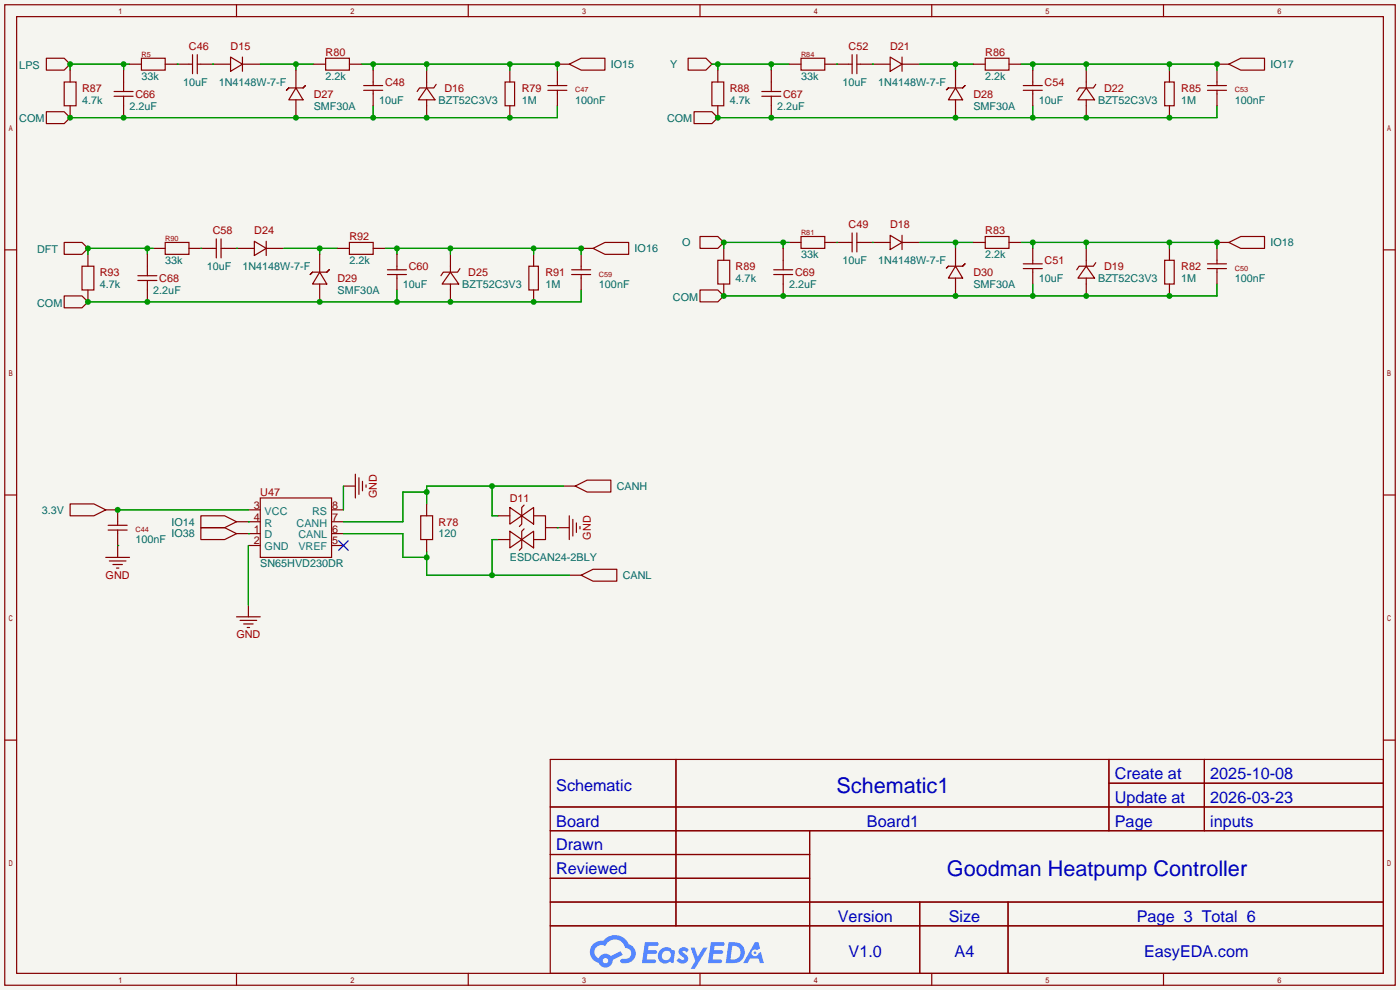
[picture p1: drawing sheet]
<svg xmlns="http://www.w3.org/2000/svg" width="299mm" height="212mm" viewBox="0 0 299 212" stroke-linecap="round" stroke-linejoin="round" font-family="sans-serif">
<path d="M0 0h299.2v211.6h-299.2z" fill="#f5f5f0"/>
<g fill="none" stroke="#850000" stroke-width=".25">
<path d="M1 1h297.2v209.6h-297.2zM3.6 3.6h292.1v204.4h-292.1zM50.5 1v2.6M100.1 1v2.6M149.6 1v2.6M199.1 1v2.6M248.7 1v2.6M1 53.4h2.6M295.7 53.4h2.5M1 105.8h2.6M295.7 105.8h2.5M1 158.2h2.6"/>
<path d="M295.7 158.2h2.5M117.6 162.3h178.1v45.7h-178.1zM117.6 172.5h178.1M117.6 177.5h178.1M144.5 162.3v35.6M173 177.5v30.5M237 162.3v15.2M237 167.4h58.7M257.4 162.3v15.2M117.6 182.6h55.4M117.6 192.8h178.1M117.6 187.7h55.4"/>
<path d="M117.6 197.9h178.1M196.6 192.8v15.2M215.4 192.8v15.2M50.5 208v2.6M100.1 208v2.6M149.6 208v2.6M199.1 208v2.6M248.7 208v2.6"/>
</g>
<g fill="#5487ff">
<path d="M145.3 202.7a1.3 1.3 0 0 1 1.9 .3l-.4 .6a.54 .54 0 0 0-.9-.2l.1 .2a1.34 1.34 0 0 1 .9 1.8 1.47 1.47 0 0 1-2.3-.1l.5-.6 .8 .5a.31 .31 0 0 0 .4-.3 .31 .31 0 0 0-.3-.4 1.12 1.12 0 0 1-.7-1.8z"/>
<path d="M147.6 202.5h.9l.6 2 1.2-2h.9l-2.7 4.6h-.9l1-1.7z"/>
<path d="M137.8 201.4h1.7a1.31 1.31 0 0 1 1.2 .2 .4 .4 0 0 1-.3 .5l-1.8 .1-.1 .9h1.6a.4 .4 0 0 1 .4 .4 .4 .4 0 0 1-.5 .4h-1.6l-.2 1.2h1.4a.46 .46 0 0 1 .5 0 .46 .46 0 0 1 .1 .5l-.4 .2h-2.6z"/>
<path d="M151.9 201.4h1.7a1.32 1.32 0 0 1 1.2 .2 .39 .39 0 0 1-.3 .5l-1.8 .1-.1 .9h1.6a.4 .4 0 0 1 .4 .4 .4 .4 0 0 1-.4 .4h-1.7l-.2 1.2h1.4a.46 .46 0 0 1 .5 0 .46 .46 0 0 1 .1 .5l-.4 .2h-2.6z"/>
<path d="M161.3 201.4h.8l.3 1.3-.6 .4a.75 .75 0 0 0-1.1 .3 .75 .75 0 0 0 .5 1 .75 .75 0 0 0 .9-.7l.5-.2 .6 2.3h-.8l-.3-.9h-1.8l-.5 .9h-1z"/>
<path d="M155.7 201.4l-.6 4.4h1.5a2.27 2.27 0 0 0 2.6-2.2 2.27 2.27 0 0 0-2.7-2.2zM156.5 202.1a1.5 1.5 0 0 1 1.8 1.6 1.5 1.5 0 0 1-1.9 1.4h-.3z"/>
<path d="M141.2 203a1.6 1.6 0 0 0-.3 2.3 1.6 1.6 0 0 0 2.3 .2l.7 .3 .3-2.4-.1-.3-.5-.1a1.58 1.58 0 0 0-2.4 0zM141.8 203.5a.98 .98 0 0 1 1.6 .4 .98 .98 0 0 1-1.1 1.3 .94 .94 0 0 1-.9-.7 .94 .94 0 0 1 .4-1z"/>
<path d="M126.8 201.8a2.37 2.37 0 0 0 1.1 4 1.54 1.54 0 0 0 1.8 1 1.54 1.54 0 0 0 1.2-1.6l2.2-1.1-.5-.8-2 1a1.57 1.57 0 0 0-2.7 .5 1.5 1.5 0 0 1-.7-2.1 1.5 1.5 0 0 1 2.2-.5 2.23 2.23 0 0 1 2.3-1.4 2.23 2.23 0 0 1 2 1.8 1.16 1.16 0 0 1 1.2 1.1 1.16 1.16 0 0 1-1.1 1.2h-.7a.47 .47 0 0 0-.5 .4 .47 .47 0 0 0 .4 .5 2.17 2.17 0 0 0 2.5-.9 2.17 2.17 0 0 0-.3-2.7l-.8-.4a3.2 3.2 0 0 0-5.5-.7l-1.1 .1zM128.8 205.3a.6 .6 0 0 1 1.2 0 .6 .6 0 0 1-1.2 0z"/>
<circle cx="161.4" cy="203.6" r=".28"/>
</g>
<g fill="none" stroke="#850000" stroke-width=".25">
<path d="M9.9 12.4h3.8l1.3 1.3-1.3 1.3h-3.8zM13.7 17.5h2.6v5.1h-2.6zM15 13.7h.1M15 15v2.5M24.4 19.6h4M26.4 15v4.6M27.7 13.7h2.5M30.2 12.4h5.1v2.6h-5.1zM35.3 13.7h5.8M41.1 11.7v4M42.2 13.7h7.1M42.2 11.7v4"/>
<path d="M49.3 12.2l2.5 1.5-2.5 1.5zM51.8 13.7h3.8M51.8 12.2v3M61.7 18.8l-.5 .5 .5-.5M61.7 18.8h3.1M63.2 18.8l1.6 2.5h-3.1zM63.2 15v3.8M64.8 18.8l.5-.5-.5 .5M67.1 13.7h2.5M69.6 12.4h5.1v2.6h-5.1zM74.7 13.7h2.5M77.7 19.3h4.1"/>
<path d="M77.7 18.3h4.1M79.8 15v3.3M79.8 19.3v3.3M91.2 18.8l1.8 2.5h-3.6zM91.2 15v3.8M93.2 18l-.5 .8h-3l-.5 .8M107.9 17.5h2.1v5.1h-2.1zM109 15v2.5M117.1 19.3h4.1M117.1 18.3h4.1M119.1 13.7h2.6M119.1 15v3.3"/>
<path d="M119.1 19.3v3.3M121.7 13.7l2.5-1.3h5.1v2.6h-5.1zM147.1 12.4h3.8l1.2 1.3-1.2 1.3h-3.8zM152.1 17.5h2.6v5.1h-2.6zM152.1 13.7h.1M153.4 15v2.5M162.8 19.6h4.1M164.8 15v4.6M168.7 13.7h2.5M171.2 12.4h5.1v2.6h-5.1zM176.3 13.7h5.8M182.1 11.7v4"/>
<path d="M183.1 13.7h7.1M183.1 11.7v4M190.2 12.2l2.6 1.5-2.6 1.5zM192.8 13.7h3.8M192.8 12.2v3M202.7 18.8l-.5 .5 .5-.5M202.7 18.8h3M204.2 18.8l1.5 2.5h-3zM204.2 15v3.8M205.7 18.8l.5-.5-.5 .5M208 13.7h2.6M210.6 12.4h5v2.6h-5z"/>
<path d="M215.6 13.7h2.6M218.7 19.3h4.1M218.7 18.3h4.1M220.7 15v3.3M220.7 19.3v3.3M232.2 18.8l1.7 2.5h-3.5zM232.2 15v3.8M234.2 18l-.5 .8h-3.1l-.5 .8M248.9 17.5h2.1v5.1h-2.1zM249.9 15v2.5M258.1 19.3h4M258.1 18.3h4"/>
<path d="M260.1 13.7h2.5M260.1 15v3.3M260.1 19.3v3.3M262.6 13.7l2.6-1.3h5.1v2.6h-5.1zM9.9 23.9h3.8l1.3 1.2-1.3 1.3h-3.8zM15 25.1h.1M15 22.6v2.5M24.4 20.6h4M26.4 20.6v4.5M63.2 21.3v3.8M91.2 21.3v3.8M109 22.6v2.5"/>
<path d="M148.3 23.9h3.8l1.3 1.2-1.3 1.3h-3.8zM153.4 25.1h.1M153.4 22.6v2.5M162.8 20.6h4.1M164.8 20.6v4.5M204.2 21.3v3.8M232.2 21.3v3.8M249.9 22.6v2.5M13.7 51.8h3.8l1.3 1.3-1.3 1.3h-3.8zM17.5 56.9h2.6v5.1h-2.6zM18.8 53.1h.1M18.8 54.4v2.5"/>
<path d="M29.5 59.9h4M29.5 58.9h4M31.5 54.4v4.5M31.5 59.9v4.6M32.8 53.1h2.5M35.3 51.8h5.1v2.6h-5.1zM40.4 53.1h5.8M46.2 51.1v4M47.2 53.1h7.2M47.2 51.1v4M54.4 51.6l2.5 1.5-2.5 1.5zM56.9 53.1h3.8"/>
<path d="M56.9 51.6v3M66.8 58.2l-.5 .5 .5-.5M66.8 58.2h3M68.3 58.2l1.5 2.5h-3zM68.3 54.4v3.8M69.8 58.2l.6-.5-.6 .5M72.1 53.1h2.6M74.7 51.8h5.1v2.6h-5.1zM79.8 53.1h2.5M82.8 58.7h4.1M82.8 57.7h4.1M84.8 54.4v3.3"/>
<path d="M84.8 58.7v3.3M96.3 58.2l1.7 2.5h-3.5zM96.3 54.4v3.8M98.3 57.4l-.5 .8h-3.1l-.5 .7M113 56.9h2.1v5.1h-2.1zM114 54.4v2.5M122.2 58.7h4M122.2 57.7h4M124.2 53.1h2.5M124.2 54.4v3.3M124.2 58.7v3.3M126.7 53.1l2.6-1.3h5.1v2.6h-5.1z"/>
<path d="M149.6 50.5h3.8l1.3 1.3-1.3 1.3h-3.8zM153.4 55.6h2.6v5.1h-2.6zM154.7 51.8h.1M154.7 53.1v2.5M165.4 58.7h4M165.4 57.7h4M167.4 53.1v4.6M167.4 58.7v4.5M168.7 51.8h2.5M171.2 50.5h5.1v2.6h-5.1zM176.3 51.8h5.8M182.1 49.8v4"/>
<path d="M183.1 51.8h7.1M183.1 49.8v4M190.2 50.3l2.6 1.5-2.6 1.5zM192.8 51.8h3.8M192.8 50.3v3M202.7 56.9l-.5 .5 .5-.5M202.7 56.9h3M204.2 56.9l1.5 2.5h-3zM204.2 53.1v3.8M204.2 59.4v3.8M205.7 56.9l.5-.5-.5 .5M208 51.8h2.6"/>
<path d="M210.6 50.5h5v2.6h-5zM215.6 51.8h2.6M218.7 57.4h4.1M218.7 56.4h4.1M220.7 53.1v3.3M220.7 57.4v3.3M232.2 56.9l1.7 2.5h-3.5zM232.2 53.1v3.8M232.2 59.4v3.8M234.2 56.1l-.5 .8h-3.1l-.5 .8M248.9 55.6h2.1v5.1h-2.1zM249.9 53.1v2.5"/>
<path d="M258.1 57.4h4M258.1 56.4h4M260.1 51.8h2.5M260.1 53.1v3.3M260.1 57.4v3.3M262.6 51.8l2.6-1.3h5.1v2.6h-5.1zM13.7 63.2h3.8l1.3 1.3-1.3 1.3h-3.8zM18.8 64.5h.1M18.8 62v2.5M68.3 60.7v3.8M96.3 60.7v3.8M114 62v2.5"/>
<path d="M149.6 62h3.8l1.3 1.2-1.3 1.3h-3.8zM154.7 63.2h.1M154.7 60.7v2.5M249.9 60.7v2.5M15 107.7h5.1l2.5 1.3-2.5 1.2h-5.1zM22.6 109h2.5v3.3M22.6 119.1h5.1M23.1 113.3h4.1M23.1 112.3h4.1M23.4 119.9h3.5M25.1 113.3v5.8M42.9 112.8h5.1l2.5 1.2-2.5 1.3h-5.1z"/>
<path d="M42.9 110.2h5.1l2.5 1.3-2.5 1.3h-5.1zM50.5 114h5.1M50.5 111.5h5.1M53.1 116.6h2.5M53.1 109h2.5M55.6 106.4h15.3v12.7h-15.3zM70.9 114h2.5M70.9 116.6h2.5M70.9 109h2.5M70.9 111.5h2.5M73.4 103.9h2.5M75.9 101.3v5.1"/>
<path d="M76.7 102.1v3.6M77.5 102.9v2M78.2 103.6v.5M89.9 110.2h2.6v5.1h-2.6zM91.2 107.7v2.5M91.2 115.3v2.6M106.4 110.2h2.6M106.4 115.3h2.6M109 108.5l2.5 1.7-2.5 1.8zM109 113.5l2.5 1.8-2.5 1.8zM111.5 110.2l2.5-1.7v3.5zM111.5 115.3l2.5-1.8v3.6z"/>
<path d="M112 107.9l-.5 .6v3.5l-.5 .5M112 113l-.5 .5v3.6l-.5 .5M114 110.2h2.6v5.1h-2.6M116.6 112.8h5.1M120.4 103.9h2.5M121.7 110.2v5.1M122.4 111v3.6M122.9 103.9l2.6-1.3h5.1v2.6h-5.1zM123.2 111.8v2M124 112.5v.5M24.1 120.6h2.1M24.9 121.4h.5"/>
<path d="M50.5 131.8h5.1M51.3 132.6h3.6M52.1 133.4h2M52.8 134.1h.5M53.1 129.3v2.5M121.7 122.9h2.5M124.2 122.9l2.5-1.2h5.1v2.5h-5.1z"/>
</g>
<g fill="none" stroke="#009600" stroke-width=".25">
<path d="M26.4 13.7v1.3M27.7 13.7h-12.7v1.3M37.8 13.7h.1M45.5 13.7h.1M55.6 13.7h11.5M63.2 13.7v1.3M77.2 13.7h41.9v1.3M79.8 13.7v1.3M91.2 13.7v1.3M109 13.7v1.3M152.1 13.7h16.6M153.4 13.7v1.3"/>
<path d="M164.8 13.7v1.3M178.8 13.7h.1M186.4 13.7h.1M196.6 13.7h11.4M204.2 13.7v1.3M218.2 13.7h41.9v1.3M220.7 13.7v1.3M232.2 13.7v1.3M249.9 13.7v1.3M79.8 22.6v2.5M119.1 22.6v2.5h-104.1M220.7 22.6v2.5"/>
<path d="M260.1 22.6v2.5h-106.7M31.5 53.1v1.3M32.8 53.1h-14v1.3M42.9 53.1h.1M50.5 53.1h.1M60.7 53.1h11.4M68.3 53.1v1.3M82.3 53.1h41.9v1.3M84.8 53.1v1.3M96.3 53.1v1.3M114 53.1v1.3M167.4 51.8v1.3"/>
<path d="M168.7 51.8h-14v1.3M178.8 51.8h.1M186.4 51.8h.1M196.6 51.8h11.4M204.2 51.8v1.3M218.2 51.8h41.9v1.3M220.7 51.8v1.3M232.2 51.8v1.3M249.9 51.8v1.3M84.8 62v2.5M124.2 62v2.5h-105.4M220.7 60.7v2.5"/>
<path d="M260.1 60.7v2.5h-105.4M25.1 116.6h.1M25.1 109h28M53.1 114h.1M53.1 111.5h.1M53.1 116.6v12.7M73.4 103.9v5.1M73.4 114h12.7v5.1h5.1M91.2 117.9v5h30.5M91.2 105.2h-5.1v6.3h-12.7M105.2 103.9v6.3h1.2M106.4 115.3h-1.2v7.6"/>
<path d="M119.1 112.8h.1M120.4 103.9h-29.2v3.8"/>
</g>
<path d="M72.4 115.6l2 2M74.4 115.6l-2 2" fill="none" stroke="#000085" stroke-width=".25"/>
<g fill="#009600">
<circle cx="15" cy="13.7" r=".63"/>
<circle cx="26.4" cy="13.7" r=".63"/>
<circle cx="164.8" cy="13.7" r=".63"/>
<circle cx="153.4" cy="13.7" r=".63"/>
<circle cx="79.8" cy="25.1" r=".63"/>
<circle cx="63.2" cy="25.1" r=".63"/>
<circle cx="26.4" cy="25.1" r=".63"/>
<circle cx="15" cy="25.1" r=".63"/>
<circle cx="91.2" cy="25.1" r=".63"/>
<circle cx="109" cy="25.1" r=".63"/>
<circle cx="25.1" cy="109" r=".63"/>
<circle cx="105.2" cy="103.9" r=".63"/>
<circle cx="91.2" cy="105.2" r=".63"/>
<circle cx="105.2" cy="122.9" r=".63"/>
<circle cx="91.2" cy="119.1" r=".63"/>
<circle cx="63.2" cy="13.7" r=".63"/>
<circle cx="119.1" cy="13.7" r=".63"/>
<circle cx="109" cy="13.7" r=".63"/>
<circle cx="91.2" cy="13.7" r=".63"/>
<circle cx="79.8" cy="13.7" r=".63"/>
<circle cx="232.2" cy="63.2" r=".63"/>
<circle cx="220.7" cy="63.2" r=".63"/>
<circle cx="204.2" cy="63.2" r=".63"/>
<circle cx="167.4" cy="63.2" r=".63"/>
<circle cx="154.7" cy="63.2" r=".63"/>
<circle cx="249.9" cy="63.2" r=".63"/>
<circle cx="204.2" cy="51.8" r=".63"/>
<circle cx="260.1" cy="51.8" r=".63"/>
<circle cx="249.9" cy="51.8" r=".63"/>
<circle cx="232.2" cy="51.8" r=".63"/>
<circle cx="220.7" cy="51.8" r=".63"/>
<circle cx="220.7" cy="25.1" r=".63"/>
<circle cx="204.2" cy="25.1" r=".63"/>
<circle cx="164.8" cy="25.1" r=".63"/>
<circle cx="153.4" cy="25.1" r=".63"/>
<circle cx="232.2" cy="25.1" r=".63"/>
<circle cx="249.9" cy="25.1" r=".63"/>
<circle cx="204.2" cy="13.7" r=".63"/>
<circle cx="260.1" cy="13.7" r=".63"/>
<circle cx="249.9" cy="13.7" r=".63"/>
<circle cx="232.2" cy="13.7" r=".63"/>
<circle cx="220.7" cy="13.7" r=".63"/>
<circle cx="167.4" cy="51.8" r=".63"/>
<circle cx="154.7" cy="51.8" r=".63"/>
<circle cx="84.8" cy="64.5" r=".63"/>
<circle cx="68.3" cy="64.5" r=".63"/>
<circle cx="31.5" cy="64.5" r=".63"/>
<circle cx="18.8" cy="64.5" r=".63"/>
<circle cx="96.3" cy="64.5" r=".63"/>
<circle cx="114" cy="64.5" r=".63"/>
<circle cx="68.3" cy="53.1" r=".63"/>
<circle cx="124.2" cy="53.1" r=".63"/>
<circle cx="114" cy="53.1" r=".63"/>
<circle cx="96.3" cy="53.1" r=".63"/>
<circle cx="84.8" cy="53.1" r=".63"/>
<circle cx="18.8" cy="53.1" r=".63"/>
<circle cx="31.5" cy="53.1" r=".63"/>
</g>
<g font-size="4.6" fill="#0000c2">
<text x="178.8" y="169.4">Schematic1</text>
<text x="202.4" y="187.2">Goodman Heatpump Controller</text>
</g>
<g font-size="3.5" fill="#0000c2">
<text x="238.3" y="166.5">Create at</text>
<text x="258.7" y="166.5">2025-10-08</text>
<text x="118.9" y="169.1">Schematic</text>
<text x="238.3" y="171.6">Update at</text>
<text x="258.7" y="171.6">2026-03-23</text>
<text x="118.9" y="176.7">Board</text>
<text x="185.3" y="176.7">Board1</text>
<text x="238.3" y="176.7">Page</text>
<text x="258.7" y="176.7">inputs</text>
<text x="118.9" y="181.8">Drawn</text>
<text x="118.9" y="186.8">Reviewed</text>
<text x="179.1" y="197">Version</text>
<text x="202.8" y="197">Size</text>
<text x="243" y="197">Page 3 Total 6</text>
<text x="181.4" y="204.6">V1.0</text>
<text x="204" y="204.6">A4</text>
<text x="244.5" y="204.6">EasyEDA.com</text>
</g>
<g font-size="2.3" fill="#a90000">
<text x="40.4" y="10.7">C46</text>
<text x="49.3" y="10.7">D15</text>
<text x="69.6" y="12">R80</text>
<text x="181.4" y="10.7">C52</text>
<text x="190.2" y="10.7">D21</text>
<text x="210.6" y="12">R86</text>
<text x="17.5" y="19.6">R87</text>
<text x="29" y="20.9">C66</text>
<text x="67.1" y="20.9">D27</text>
<text x="82.3" y="18.3">C48</text>
<text x="95" y="19.6">D16</text>
<text x="111.5" y="19.6">R79</text>
<text x="156" y="19.6">R88</text>
<text x="167.4" y="20.9">C67</text>
<text x="208" y="20.9">D28</text>
<text x="223.3" y="18.3">C54</text>
<text x="236" y="19.6">D22</text>
<text x="252.5" y="19.6">R85</text>
<text x="45.5" y="50.1">C58</text>
<text x="54.4" y="50.1">D24</text>
<text x="74.7" y="51.4">R92</text>
<text x="181.4" y="48.8">C49</text>
<text x="190.2" y="48.8">D18</text>
<text x="210.6" y="50.1">R83</text>
<text x="21.3" y="59">R93</text>
<text x="87.4" y="57.7">C60</text>
<text x="100.1" y="59">D25</text>
<text x="116.6" y="59">R91</text>
<text x="157.2" y="57.7">R89</text>
<text x="169.9" y="59">C69</text>
<text x="208" y="59">D30</text>
<text x="223.3" y="56.4">C51</text>
<text x="236" y="57.7">D19</text>
<text x="252.5" y="57.7">R82</text>
<text x="34" y="60.2">C68</text>
<text x="72.1" y="60.2">D29</text>
<text x="55.6" y="106">U47</text>
<text x="80.6" y="106.5" transform="rotate(-90 80.6 106.5)">GND</text>
<text x="109" y="107.2">D11</text>
<text x="93.7" y="112.3">R78</text>
<text x="126.3" y="115.3" transform="rotate(-90 126.3 115.3)">GND</text>
<text x="22.6" y="123.7">GND</text>
<text x="50.5" y="136.4">GND</text>
</g>
<g font-size="2.3" fill="#006464">
<text x="4.1" y="14.7">LPS</text>
<text x="30.2" y="17.1">33k</text>
<text x="69.6" y="17.1">2.2k</text>
<text x="130.6" y="14.5">IO15</text>
<text x="143.3" y="14.5">Y</text>
<text x="171.2" y="17.1">33k</text>
<text x="210.6" y="17.1">2.2k</text>
<text x="271.5" y="14.5">IO17</text>
<text x="17.5" y="22.1">4.7k</text>
<text x="27.7" y="23.4">2.2uF</text>
<text x="39.1" y="18.3">10uF</text>
<text x="46.7" y="18.3">1N4148W-7-F</text>
<text x="67.1" y="23.4">SMF30A</text>
<text x="81" y="22.1">10uF</text>
<text x="93.7" y="22.1">BZT52C3V3</text>
<text x="111.5" y="22.1">1M</text>
<text x="122.9" y="22.1">100nF</text>
<text x="156" y="22.1">4.7k</text>
<text x="166.1" y="23.4">2.2uF</text>
<text x="180.1" y="18.3">10uF</text>
<text x="187.7" y="18.3">1N4148W-7-F</text>
<text x="208" y="23.4">SMF30A</text>
<text x="222" y="22.1">10uF</text>
<text x="234.7" y="22.1">BZT52C3V3</text>
<text x="252.5" y="22.1">1M</text>
<text x="263.9" y="22.1">100nF</text>
<text x="4.1" y="26.1">COM</text>
<text x="142.6" y="26.1">COM</text>
<text x="135.6" y="53.9">IO16</text>
<text x="145.8" y="52.6">O</text>
<text x="271.5" y="52.6">IO18</text>
<text x="7.9" y="54.1">DFT</text>
<text x="35.3" y="56.4">33k</text>
<text x="44.2" y="57.7">10uF</text>
<text x="51.8" y="57.7">1N4148W-7-F</text>
<text x="74.7" y="56.4">2.2k</text>
<text x="171.2" y="55.2">33k</text>
<text x="180.1" y="56.4">10uF</text>
<text x="187.7" y="56.4">1N4148W-7-F</text>
<text x="210.6" y="55.2">2.2k</text>
<text x="7.9" y="65.5">COM</text>
<text x="21.3" y="61.5">4.7k</text>
<text x="32.8" y="62.8">2.2uF</text>
<text x="72.1" y="62.8">SMF30A</text>
<text x="86.1" y="61.5">10uF</text>
<text x="98.8" y="61.5">BZT52C3V3</text>
<text x="116.6" y="61.5">1M</text>
<text x="128" y="61.5">100nF</text>
<text x="143.8" y="64.2">COM</text>
<text x="157.2" y="60.2">4.7k</text>
<text x="168.7" y="61.5">2.2uF</text>
<text x="208" y="61.5">SMF30A</text>
<text x="222" y="60.2">10uF</text>
<text x="234.7" y="60.2">BZT52C3V3</text>
<text x="252.5" y="60.2">1M</text>
<text x="263.9" y="60.2">100nF</text>
<text x="131.8" y="104.7">CANH</text>
<text x="9" y="109.8">3.3V</text>
<text x="36.7" y="112.3">IO14</text>
<text x="29" y="116.1">100nF</text>
<text x="36.7" y="114.9">IO38</text>
<text x="93.7" y="114.9">120</text>
<text x="109" y="119.9">ESDCAN24-2BLY</text>
<text x="55.6" y="121.2">SN65HVD230DR</text>
<text x="133.1" y="123.7">CANL</text>
</g>
<g font-size="2.3" fill="#840000">
<text x="54.2" y="113.8">1</text>
<text x="54.2" y="108.7">3</text>
<text x="54.2" y="111.3">4</text>
<text x="71" y="113.8">6</text>
<text x="71" y="111.3">7</text>
<text x="71" y="108.7">8</text>
<text x="54.2" y="116.4">2</text>
<text x="71" y="116.4">5</text>
</g>
<g font-size="2.3" fill="#008484">
<text x="56.6" y="110">VCC</text>
<text x="56.6" y="112.5">R</text>
<text x="63.4" y="112.5">CANH</text>
<text x="66.7" y="110">RS</text>
<text x="56.6" y="115.1">D</text>
<text x="56.6" y="117.6">GND</text>
<text x="63.8" y="117.6">VREF</text>
<text x="63.8" y="115.1">CANL</text>
</g>
<g font-size="1.6" fill="#a90000">
<text x="30.2" y="12.1">R5</text>
<text x="171.2" y="12.1">R84</text>
<text x="122.9" y="19.8">C47</text>
<text x="263.9" y="19.8">C53</text>
<text x="35.3" y="51.5">R90</text>
<text x="171.2" y="50.2">R81</text>
<text x="128" y="59.1">C59</text>
<text x="263.9" y="57.9">C50</text>
<text x="29" y="113.7">C44</text>
</g>
</svg>
